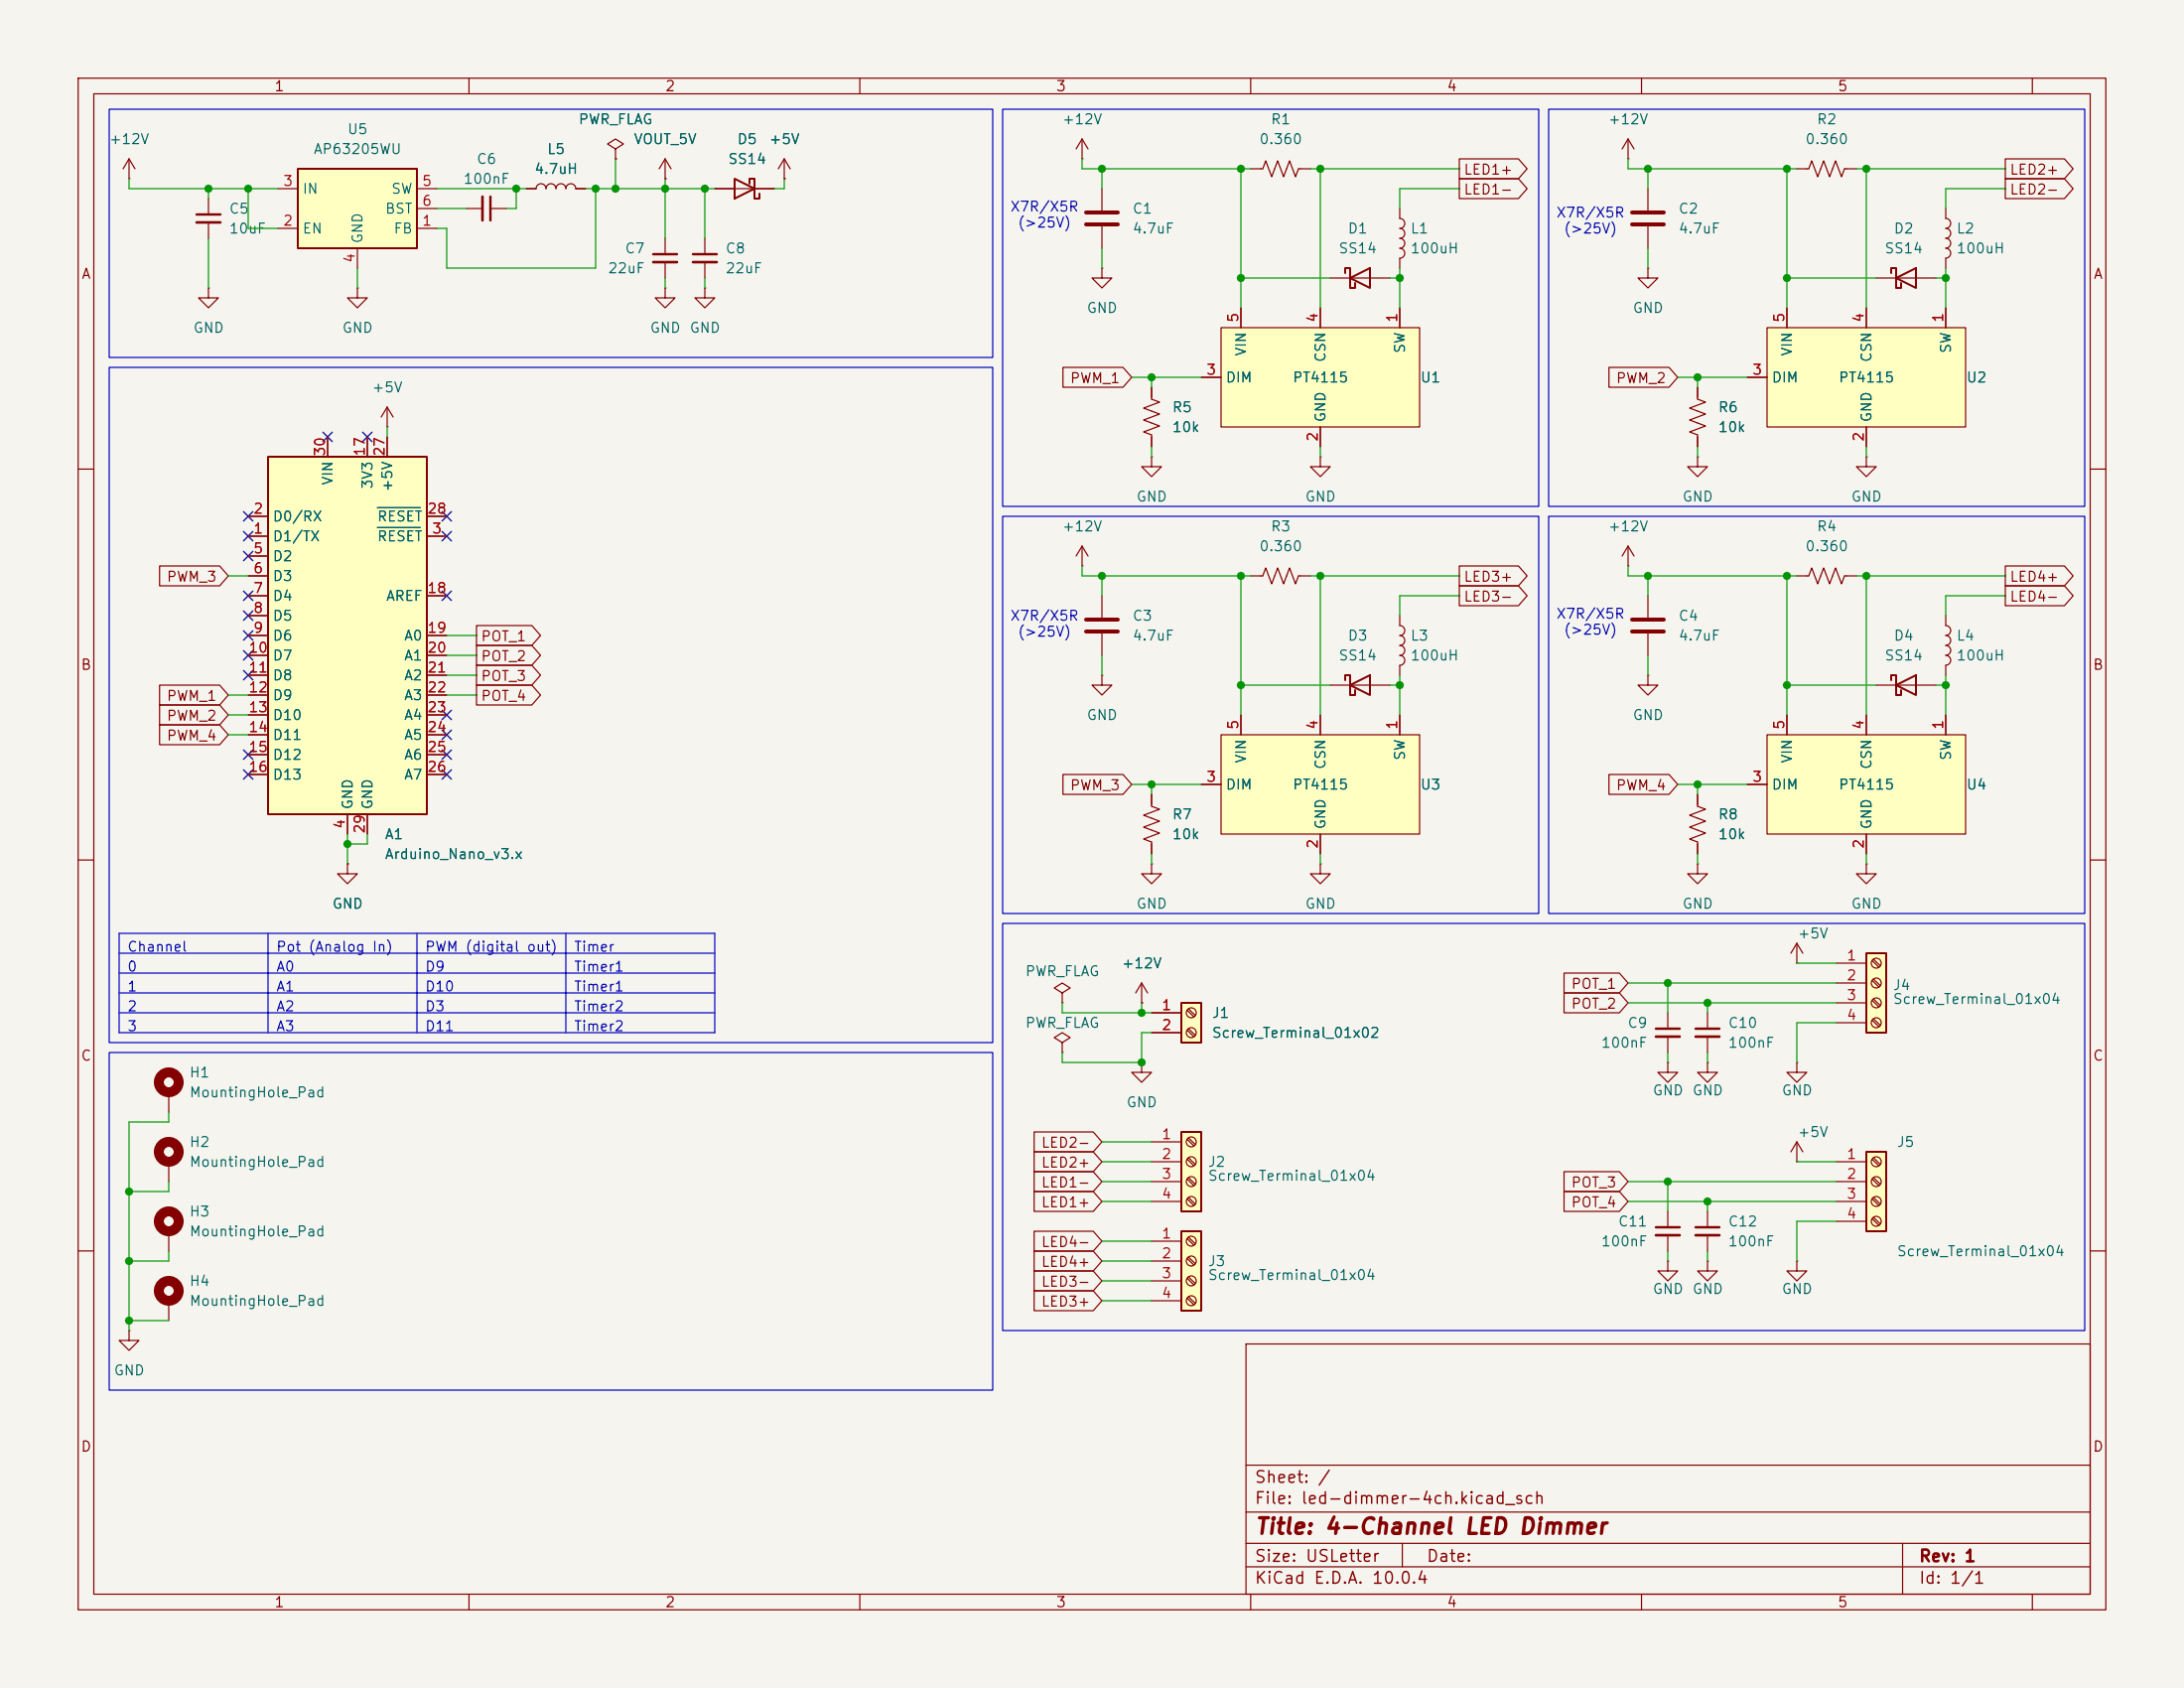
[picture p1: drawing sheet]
<svg xmlns="http://www.w3.org/2000/svg" width="279mm" height="216mm" viewBox="0 0 279 216" stroke-linecap="round" stroke-linejoin="round" font-family="sans-serif">
<path d="M0 0h279.4v215.9h-279.4z" fill="#f5f4ef" stroke="#f5f4ef" stroke-width=".13"/>
<g fill="none" stroke="#840000" stroke-width=".15">
<path d="M10 10h259.4v195.9h-259.4zM12 12h255.4v191.9h-255.4zM60 10v2M110 10v2M160 10v2M210 10v2M260 10v2M10 60h2M267.4 60h2M10 110h2M147.3 101.6v1.5l1 .4-2 .8 2 .7-2 .8 2 .8-2 .7 1 .4v1.5M217.2 101.6v1.5l1 .4-2 .8 2 .7-2 .8 2 .8-2 .7 1 .4v1.5"/>
<path d="M217.2 110.5v1.3h1.2l-1.2 1.2-1.3-1.2h1.3M217.2 110.5h.1M267.4 110h2M10 160h2M159.4 171.9h108v32h-108zM267.4 160h2M159.4 197.4h108M159.4 193.4h108M159.4 187.4h108M179.4 197.4v3M243.4 197.4v6.5M60 203.9v2"/>
<path d="M110 203.9v2M159.4 200.4h108M160 203.9v2M210 203.9v2M260 203.9v2"/>
</g>
<path d="M226.1 94h25.4v12.7h-25.4z" fill="#ffffc2"/>
<g fill="none" stroke="#840000" stroke-width=".15">
<path d="M208.3 17.8v2.5M208.3 17.8l-.8 1.3M208.3 17.8l.7 1.3M208.3 20.3h.1M240 35.6h7.6M248.9 26.7v1.2a.63 .63 0 0 1 .6 .7 .63 .63 0 0 1-.6 .6 .64 .64 0 0 1 .6 .6 .64 .64 0 0 1-.6 .7 .64 .64 0 0 1 .6 .6 .64 .64 0 0 1-.6 .6 .64 .64 0 0 1 .6 .7 .64 .64 0 0 1-.6 .6v1.3M49.5 54.6h.1M49.5 52.1l-.7 1.2M49.5 52.1l.8 1.2M49.5 52.1v2.5M208.3 72.4h.1M208.3 69.9l-.8 1.2"/>
<path d="M208.3 69.9l.7 1.2M208.3 69.9v2.5M210.8 86.4v1.2h1.3l-1.3 1.3-1.3-1.3h1.3M210.8 86.4h.1M226.1 94h25.4v12.7h-25.4zM228.6 91.4v2.6M238.8 91.4v2.6M248.9 91.4v2.6M44.4 110.5v1.3h1.3l-1.3 1.2-1.2-1.2h1.2M44.4 110.5h.1M223.5 100.3h2.6M238.8 110.5v1.3h1.2l-1.2 1.2-1.3-1.2h1.3"/>
<path d="M238.8 110.5h.1M238.8 106.7v2.5"/>
</g>
<path d="M241.9 34.9v-.6h.7v2.5h.6v-.6M242.6 35.6l2.5-1.3v2.5z" fill="none" stroke="#840000" stroke-width=".25"/>
<path d="M34.3 58.4h20.3v45.7h-20.3z" fill="#ffffc2"/>
<path d="M34.3 58.4h20.3v45.7h-20.3z" fill="none" stroke="#840000" stroke-width=".25"/>
<g fill="none" stroke="#840000" stroke-width=".15">
<path d="M229.9 21.6h1.5l.4-1 .7 2 .8-2 .8 2 .7-2 .8 2 .4-1h1.5M41.9 55.9v2.5M47 55.9v2.5M49.5 55.9v2.5M31.7 68.6h2.6M31.7 66h2.6M31.7 71.1h2.6M31.7 73.7h2.6M31.7 76.2h2.6M31.7 78.7h2.6M54.6 68.6h2.5M54.6 66h2.5"/>
<path d="M54.6 76.2h2.5M31.7 81.3h2.6M31.7 83.8h2.6M31.7 86.4h2.6M31.7 88.9h2.6M31.7 91.4h2.6M31.7 94h2.6M31.7 96.5h2.6M31.7 99.1h2.6M54.6 81.3h2.5M54.6 83.8h2.5M54.6 86.4h2.5"/>
<path d="M54.6 88.9h2.5M54.6 91.4h2.5M54.6 94h2.5M54.6 96.5h2.5M54.6 99.1h2.5M44.4 104.1v2.6M47 104.1v2.6M21.6 148.6v2.5M21.6 157.5v2.5"/>
</g>
<path d="M48.3 67.5h5.5M48.3 64.9h5.5" fill="none" stroke="#006464" stroke-width=".15"/>
<g fill="none" stroke="#840000" stroke-width="1.3">
<circle cx="21.6" cy="156.2" r="1.27"/>
<circle cx="21.6" cy="147.3" r="1.27"/>
</g>
<path d="M151.1 144.8h2.6v10.1h-2.6z" fill="#ffffc2"/>
<path d="M151.1 144.8h2.6v10.1h-2.6z" fill="none" stroke="#840000" stroke-width=".25"/>
<g fill="none" stroke="#840000" stroke-width=".15">
<path d="M147.3 146.1h3.8M147.3 148.6h3.8M147.3 151.1h3.8M147.3 153.7h3.8M151.9 145.7l.8 .9M151.9 148.3l.8 .8M151.9 150.8l.8 .8M151.9 153.3l.8 .9M152 145.5l.9 .9M152 148.1l.9 .8M152 150.6l.9 .9M152 153.2l.9 .8"/>
<circle cx="152.4" cy="148.6" r=".63"/>
<circle cx="152.4" cy="146" r=".63"/>
<circle cx="152.4" cy="153.7" r=".63"/>
<circle cx="152.4" cy="151.1" r=".63"/>
</g>
<path d="M151.1 128.3h2.6v5.1h-2.6z" fill="#ffffc2"/>
<path d="M151.1 128.3h2.6v5.1h-2.6z" fill="none" stroke="#840000" stroke-width=".25"/>
<g fill="none" stroke="#840000" stroke-width=".15">
<path d="M147.3 129.5h3.8M147.3 132.1h3.8M151.9 129.2l.8 .8M151.9 131.7l.8 .9M152 129l.9 .9M152 131.6l.9 .8M213.4 129.5v2.1M213.4 132.6v2M213.4 154.9v2.1M213.4 158v2"/>
<circle cx="152.4" cy="132.1" r=".63"/>
<circle cx="152.4" cy="129.5" r=".63"/>
</g>
<path d="M211.8 131.6h3.1M211.8 157h3.1" fill="none" stroke="#840000" stroke-width=".3"/>
<path d="M211.8 132.6h3.1M211.8 158h3.1" fill="none" stroke="#840000" stroke-width=".33"/>
<path d="M151.1 157.5h2.6v10.1h-2.6z" fill="#ffffc2"/>
<path d="M151.1 157.5h2.6v10.1h-2.6z" fill="none" stroke="#840000" stroke-width=".25"/>
<g fill="none" stroke="#840000" stroke-width=".15">
<path d="M135.9 127l1-.6-1-.7-1 .7 1 .6v1.3M135.9 128.3h.1M135.9 133.4l1-.7-1-.6-1 .6 1 .7v1.2M135.9 134.6h.1M146 128.3h.1M146 135.9v1.3h1.3l-1.3 1.2-1.2-1.2h1.2M146 135.9h.1M146 125.7l-.7 1.3M146 125.7l.8 1.3M146 125.7v2.6M218.4 135.9v1.3h1.3l-1.3 1.2-1.2-1.2h1.2M218.4 135.9h.1"/>
<path d="M218.4 129.5v2.1M218.4 132.6v2M229.9 135.9v1.3h1.2l-1.2 1.2-1.3-1.2h1.3M229.9 135.9h.1M147.3 158.8h3.8M151.9 158.4l.8 .9M152 158.2l.9 .9M218.4 154.9v2.1M218.4 158v2M229.9 148.6h.1M229.9 146.1l-.8 1.2M229.9 146.1l.7 1.2"/>
<path d="M229.9 146.1v2.5M147.3 161.3h3.8M147.3 163.8h3.8M147.3 166.4h3.8M151.9 161l.8 .8M151.9 163.5l.8 .8M151.9 166l.8 .9M152 160.8l.9 .8M152 163.3l.9 .9M152 165.9l.9 .8M213.4 161.3v1.3h1.2l-1.2 1.2-1.3-1.2h1.3M213.4 161.3h.1"/>
<path d="M218.4 161.3v1.3h1.3l-1.3 1.2-1.2-1.2h1.2M218.4 161.3h.1M229.9 161.3v1.3h1.2l-1.2 1.2-1.3-1.2h1.3M229.9 161.3h.1"/>
<circle cx="152.4" cy="158.7" r=".63"/>
<circle cx="152.4" cy="163.8" r=".63"/>
<circle cx="152.4" cy="161.3" r=".63"/>
<circle cx="152.4" cy="166.4" r=".63"/>
</g>
<path d="M216.9 131.6h3.1M216.9 157h3.1" fill="none" stroke="#840000" stroke-width=".3"/>
<path d="M216.9 132.6h3.1M216.9 158h3.1" fill="none" stroke="#840000" stroke-width=".33"/>
<path d="M238.8 147.3h2.5v10.2h-2.5z" fill="#ffffc2"/>
<path d="M238.8 147.3h2.5v10.2h-2.5z" fill="none" stroke="#840000" stroke-width=".25"/>
<g fill="none" stroke="#840000" stroke-width=".15">
<path d="M234.9 148.6h3.9M234.9 151.1h3.9M234.9 153.7h3.9M234.9 156.2h3.9M239.5 148.3l.9 .8M239.5 150.8l.9 .8M239.5 153.3l.9 .9M239.5 155.9l.9 .8M239.7 148.1l.8 .8M239.7 150.6l.8 .9M239.7 153.2l.8 .8M239.7 155.7l.8 .8"/>
<circle cx="240" cy="151.1" r=".63"/>
<circle cx="240" cy="156.2" r=".63"/>
<circle cx="240" cy="153.7" r=".63"/>
<circle cx="240" cy="148.6" r=".63"/>
</g>
<path d="M238.8 121.9h2.5v10.2h-2.5z" fill="#ffffc2"/>
<path d="M94 22.9l2.5 1.2-2.5 1.3zM95.9 23.5v-.6h.6v2.5h.7v-.6M238.8 121.9h2.5v10.2h-2.5z" fill="none" stroke="#840000" stroke-width=".25"/>
<g fill="none" stroke="#840000" stroke-width=".15">
<path d="M138.4 17.8l-.7 1.3M138.4 17.8l.8 1.3M138.4 17.8v2.5M90.2 36.8v1.3h1.2l-1.2 1.3-1.3-1.3h1.3M90.2 36.8h.1M90.2 30.5v2M90.2 33.5v2.1M91.4 24.1h7.7M100.3 22.9h.1M100.3 20.3l-.7 1.3M100.3 20.3l.8 1.3M100.3 20.3v2.6"/>
<path d="M138.4 20.3h.1M160 21.6h1.5l.4-1 .8 2 .7-2 .8 2 .8-2 .7 2 .4-1h1.5M210.8 34.3v1.3h1.3l-1.3 1.2-1.3-1.2h1.3M210.8 34.3h.1M210.8 24.1v2.8M210.8 29v2.8M210.8 76.2v2.8M229.9 73.7h1.5l.4-1.1 .7 2.1 .8-2.1 .8 2.1 .7-2.1 .8 2.1 .4-1h1.5M210.8 81v2.8M21.6 139.7v2.5M213.4 135.9v1.3h1.2l-1.2 1.2-1.3-1.2h1.3M213.4 135.9h.1"/>
<path d="M229.9 123.2h.1M229.9 120.7l-.8 1.2M229.9 120.7l.7 1.2M229.9 120.7v2.5M234.9 123.2h3.9M234.9 125.7h3.9M234.9 128.3h3.9M234.9 130.8h3.9M239.5 122.9l.9 .8M239.5 125.4l.9 .8M239.5 127.9l.9 .9M239.5 130.5l.9 .8"/>
<path d="M239.7 122.7l.8 .8M239.7 125.2l.8 .9M239.7 127.8l.8 .8M239.7 130.3l.8 .8M21.6 166.4v2.5"/>
<circle cx="240" cy="123.2" r=".63"/>
<circle cx="240" cy="130.8" r=".63"/>
<circle cx="240" cy="125.7" r=".63"/>
<circle cx="240" cy="128.3" r=".63"/>
</g>
<g fill="none" stroke="#840000" stroke-width="1.3">
<circle cx="21.6" cy="138.4" r="1.27"/>
<circle cx="21.6" cy="165.1" r="1.27"/>
</g>
<path d="M208.8 27.2h4.1M208.8 28.7h4.1M208.8 79.2h4.1M208.8 80.8h4.1" fill="none" stroke="#840000" stroke-width=".51"/>
<path d="M88.6 32.5h3.1" fill="none" stroke="#840000" stroke-width=".3"/>
<path d="M88.6 33.5h3.1" fill="none" stroke="#840000" stroke-width=".33"/>
<path d="M156.2 41.9h25.4v12.7h-25.4z" fill="#ffffc2"/>
<g fill="none" stroke="#840000" stroke-width=".15">
<path d="M78.7 19.1l1.1-.7-1.1-.6-1 .6 1 .7v1.2M16.5 22.9h.1M16.5 20.3l-.8 1.3M16.5 20.3l.8 1.3M16.5 20.3v2.6M59.7 26.7h2M62.7 26.7h2.1M67.3 24.1h1.3a.64 .64 0 0 1 .6-.6 .64 .64 0 0 1 .6 .6 .64 .64 0 0 1 .7-.6 .64 .64 0 0 1 .6 .6 .64 .64 0 0 1 .7-.6 .64 .64 0 0 1 .6 .6 .64 .64 0 0 1 .6-.6 .64 .64 0 0 1 .7 .6h1.2M78.7 20.3h.1M85.1 36.8v1.3h1.3l-1.3 1.3-1.3-1.3h1.3M85.1 36.8h.1M85.1 22.9h.1"/>
<path d="M85.1 20.3v2.6M85.1 30.5v2M85.1 33.5v2.1M85.1 20.3l-.8 1.3M85.1 20.3l.8 1.3M141 34.3v1.3h1.2l-1.2 1.2-1.3-1.2h1.3M141 34.3h.1M141 24.1v2.8M141 29v2.8M158.7 39.4v2.5M168.9 39.4v2.5M170.2 35.6h7.6"/>
<path d="M179.1 26.7v1.2a.64 .64 0 0 1 .6 .7 .64 .64 0 0 1-.6 .6 .64 .64 0 0 1 .6 .7 .64 .64 0 0 1-.6 .6 .64 .64 0 0 1 .6 .6 .64 .64 0 0 1-.6 .7 .64 .64 0 0 1 .6 .6 .64 .64 0 0 1-.6 .6v1.3M179.1 39.4v2.5M153.7 48.3h2.5M156.2 41.9h25.4v12.7h-25.4zM168.9 58.4v1.3h1.3l-1.3 1.3-1.3-1.3h1.3M168.9 58.4h.1M168.9 54.6v2.6M160 73.7h1.5l.4-1.1 .8 2.1 .7-2.1 .8 2.1 .8-2.1 .7 2.1 .4-1h1.5M179.1 78.7v1.3a.64 .64 0 0 1 .6 .6 .64 .64 0 0 1-.6 .7 .64 .64 0 0 1 .6 .6 .64 .64 0 0 1-.6 .7 .64 .64 0 0 1 .6 .6 .64 .64 0 0 1-.6 .6 .64 .64 0 0 1 .6 .7 .64 .64 0 0 1-.6 .6v1.3M248.9 78.7v1.3a.63 .63 0 0 1 .6 .6 .63 .63 0 0 1-.6 .7 .64 .64 0 0 1 .6 .6 .64 .64 0 0 1-.6 .6 .64 .64 0 0 1 .6 .7 .64 .64 0 0 1-.6 .6 .64 .64 0 0 1 .6 .6 .64 .64 0 0 1-.6 .7v1.3M240 87.6h7.6M16.5 170.2v1.3h1.3l-1.3 1.2-1.3-1.2h1.3"/>
<path d="M16.5 170.2h.1"/>
</g>
<path d="M172.1 34.9v-.6h.6v2.5h.7v-.6M172.7 35.6l2.6-1.3v2.5zM241.9 87v-.6h.7v2.5h.6v-.6M242.6 87.6l2.5-1.2v2.5z" fill="none" stroke="#840000" stroke-width=".25"/>
<path d="M62.7 25.1v3.1M83.6 32.5h3" fill="none" stroke="#840000" stroke-width=".3"/>
<path d="M61.7 25.1v3.1M83.6 33.5h3" fill="none" stroke="#840000" stroke-width=".33"/>
<path d="M138.9 27.2h4.1M138.9 28.7h4.1" fill="none" stroke="#840000" stroke-width=".51"/>
<path d="M38.1 21.6h15.2v10.2h-15.2z" fill="#ffffc2"/>
<path d="M38.1 21.6h15.2v10.2h-15.2z" fill="none" stroke="#840000" stroke-width=".25"/>
<g fill="none" stroke="#840000" stroke-width=".15">
<path d="M26.7 36.8v1.3h1.2l-1.2 1.3-1.3-1.3h1.3M26.7 36.8h.1M26.7 25.4v2M26.7 28.4v2.1M35.6 29.2h2.5M35.6 24.1h2.5M45.7 36.8v1.3h1.3l-1.3 1.3-1.3-1.3h1.3M45.7 36.8h.1M45.7 31.8v2.5M53.3 29.2h2.6M53.3 24.1h2.6M53.3 26.7h2.6"/>
<path d="M147.3 58.4v1.3h1.3l-1.3 1.3-1.3-1.3h1.3M147.3 58.4h.1M147.3 49.5v1.6l1 .3-2 .8 2 .8-2 .7 2 .8-2 .7 1 .4v1.6M217.2 58.4v1.3h1.2l-1.2 1.3-1.3-1.3h1.3M217.2 58.4h.1M217.2 49.5v1.6l1 .3-2 .8 2 .8-2 .7 2 .8-2 .7 1 .4v1.6M238.8 58.4v1.3h1.2l-1.2 1.3-1.3-1.3h1.3M238.8 58.4h.1M138.4 72.4h.1M138.4 69.9l-.7 1.2M138.4 69.9l.8 1.2M138.4 69.9v2.5"/>
<path d="M141 76.2v2.8M141 86.4v1.2h1.2l-1.2 1.3-1.3-1.3h1.3M141 86.4h.1M141 81v2.8"/>
</g>
<path d="M25.1 27.4h3.1" fill="none" stroke="#840000" stroke-width=".3"/>
<path d="M25.1 28.4h3.1" fill="none" stroke="#840000" stroke-width=".33"/>
<path d="M138.9 79.2h4.1M138.9 80.8h4.1" fill="none" stroke="#840000" stroke-width=".51"/>
<path d="M226.1 41.9h25.4v12.7h-25.4z" fill="#ffffc2"/>
<path d="M228.6 39.4v2.5M238.8 39.4v2.5M248.9 39.4v2.5M223.5 48.3h2.6M226.1 41.9h25.4v12.7h-25.4zM238.8 54.6v2.6" fill="none" stroke="#840000" stroke-width=".15"/>
<path d="M156.2 94h25.4v12.7h-25.4z" fill="#ffffc2"/>
<g fill="none" stroke="#840000" stroke-width=".15">
<path d="M67.3 24.1h1.3M73.7 24.1h1.2M78.7 20.3h.1M85.1 22.9h.1M91.4 24.1h2.6M96.5 24.1h2.6M100.3 22.9h.1M158.7 39.4v2.5M168.9 39.4v2.5M179.1 39.4v2.5M186.7 22.9h7.6l1.1 1.2-1.1 1.3h-7.6zM186.7 20.3h7.6l1.1 1.3-1.1 1.3h-7.6z"/>
<path d="M228.6 39.4v2.5M238.8 39.4v2.5M248.9 39.4v2.5M256.5 22.9h7.6l1.1 1.2-1.1 1.3h-7.6zM256.5 20.3h7.6l1.1 1.3-1.1 1.3h-7.6zM41.9 55.9v2.5M47 55.9v2.5M49.5 55.9v2.5M136 47h7.7l1.1 1.3-1.1 1.2h-7.7zM147.3 49.5v1.3M147.3 55.9v1.3M153.7 48.3h2.5"/>
<path d="M168.9 54.6v2.6M205.8 47h7.7l1.1 1.3-1.1 1.2h-7.7zM217.2 49.5v1.3M217.2 55.9v1.3M223.5 48.3h2.6M238.8 54.6v2.6M20.4 72.4h7.7l1.1 1.3-1.1 1.2h-7.7zM31.7 68.6h2.6M31.7 66h2.6M31.7 71.1h2.6M31.7 73.7h2.6M31.7 76.2h2.6"/>
<path d="M31.7 78.7h2.6M54.6 68.6h2.5M54.6 66h2.5M54.6 76.2h2.5M186.7 72.4h7.6l1.1 1.3-1.1 1.2h-7.6zM186.7 74.9h7.6l1.1 1.3-1.1 1.3h-7.6zM256.5 74.9h7.6l1.1 1.3-1.1 1.3h-7.6zM256.5 72.4h7.6l1.1 1.3-1.1 1.2h-7.6zM20.4 92.7h7.7l1.1 1.3-1.1 1.3h-7.7zM20.4 90.2h7.7l1.1 1.2-1.1 1.3h-7.7zM20.4 87.6h7.7l1.1 1.3-1.1 1.3h-7.7zM31.7 81.3h2.6"/>
<path d="M31.7 83.8h2.6M31.7 86.4h2.6M31.7 88.9h2.6M31.7 91.4h2.6M31.7 94h2.6M31.7 96.5h2.6M31.7 99.1h2.6M54.6 81.3h2.5M54.6 83.8h2.5M54.6 86.4h2.5M54.6 88.9h2.5M54.6 91.4h2.5"/>
<path d="M54.6 94h2.5M54.6 96.5h2.5M54.6 99.1h2.5M61 87.6h7l1.2 1.3-1.2 1.3h-7zM61 85.1h7l1.2 1.3-1.2 1.2h-7zM61 80h7l1.2 1.3-1.2 1.3h-7zM61 82.5h7l1.2 1.3-1.2 1.3h-7zM136 99.1h7.7l1.1 1.2-1.1 1.3h-7.7zM156.2 94h25.4v12.7h-25.4zM158.7 91.4v2.6M168.9 91.4v2.6M170.2 87.6h7.6"/>
<path d="M179.1 91.4v2.6M205.8 99.1h7.7l1.1 1.2-1.1 1.3h-7.7zM228.6 91.4v2.6M238.8 91.4v2.6M248.9 91.4v2.6M44.4 110.5h.1M44.4 104.1v2.6M47 104.1v2.6M147.3 110.5v1.3h1.3l-1.3 1.2-1.3-1.2h1.3M147.3 110.5h.1M147.3 101.6v1.3M147.3 108v1.2"/>
<path d="M153.7 100.3h2.5M168.9 110.5v1.3h1.3l-1.3 1.2-1.3-1.2h1.3M168.9 110.5h.1M168.9 106.7v2.5M217.2 101.6v1.3M217.2 108v1.2M223.5 100.3h2.6M238.8 106.7v2.5M146 128.3h.1M147.3 129.5h3.8M147.3 132.1h3.8M200.1 127h7.1l1.1 1.3-1.1 1.2h-7.1z"/>
<path d="M200.1 124.5h7.1l1.1 1.2-1.1 1.3h-7.1zM132.3 144.8h7.6l1.1 1.3-1.1 1.2h-7.6zM132.3 149.9h7.6l1.1 1.2-1.1 1.3h-7.6zM132.3 147.3h7.6l1.1 1.3-1.1 1.3h-7.6zM132.3 157.5h7.6l1.1 1.3-1.1 1.2h-7.6zM132.3 152.4h7.6l1.1 1.3-1.1 1.2h-7.6zM200.1 149.9h7.1l1.1 1.2-1.1 1.3h-7.1zM200.1 152.4h7.1l1.1 1.3-1.1 1.2h-7.1zM132.3 160h7.6l1.1 1.3-1.1 1.3h-7.6zM132.3 165.1h7.6l1.1 1.3-1.1 1.2h-7.6zM132.3 162.6h7.6l1.1 1.2-1.1 1.3h-7.6z"/>
</g>
<path d="M172.1 87v-.6h.6v2.5h.7v-.6M172.7 87.6l2.6-1.2v2.5z" fill="none" stroke="#840000" stroke-width=".25"/>
<g fill="none" stroke="#0000c2" stroke-width=".15">
<path d="M14 14h113v31.7h-113zM128.3 14h68.5v50.8h-68.5zM198.1 14h68.6v50.8h-68.6zM14 47h113v86.4h-113zM128.3 66h68.5v50.8h-68.5zM198.1 66h68.6v50.8h-68.6zM15.2 119.4h76.2v12.7h-76.2zM34.3 119.4v12.7M53.3 119.4v12.7M72.4 119.4v12.7M128.3 118.1h138.4v52.1h-138.4zM14 134.6h113v43.2h-113z"/>
<path d="M15.2 121.9h76.2M15.2 124.5h76.2M15.2 127h76.2M15.2 129.5h76.2"/>
</g>
<g fill="none" stroke="#009600" stroke-width=".15">
<path d="M16.5 22.9v1.2h19.1M26.7 24.1v1.3M26.7 30.5v6.3M31.7 24.1v5.1h3.9M45.7 34.3v2.5M55.9 24.1h11.4M55.9 26.7h3.8M66 24.1v2.6h-1.2M74.9 24.1h16.5M76.2 24.1v10.2h-19.1v-5.1h-1.2M78.7 20.3v3.8M85.1 22.9v7.6"/>
<path d="M85.1 35.6v1.2M90.2 24.1v6.4M90.2 35.6v1.2M100.3 22.9v1.2h-1.2M138.4 20.3v1.3h21.6M141 21.6v2.5M141 31.8v2.5M158.7 21.6v17.8M158.7 35.6h11.5M167.6 21.6h19.1M168.9 21.6v17.8M177.8 35.6h1.3"/>
<path d="M179.1 34.3v5.1M186.7 24.1h-7.6v2.6M208.3 20.3v1.3h21.6M210.8 21.6v2.5M210.8 31.8v2.5M228.6 21.6v17.8M228.6 35.6h11.4M237.5 21.6h19M238.8 21.6v17.8M247.6 35.6h1.3M248.9 34.3v5.1M256.5 24.1h-7.6v2.6"/>
<path d="M49.5 54.6v1.3M144.8 48.3h8.9M147.3 48.3v1.2M147.3 57.2v1.2M168.9 57.2v1.2M214.6 48.3h8.9M217.2 48.3v1.2M217.2 57.2v1.2M238.8 57.2v1.2M29.2 73.7h2.5M138.4 72.4v1.3h21.6M141 73.7v2.5"/>
<path d="M158.7 73.7v17.7M167.6 73.7h19.1M168.9 73.7v17.7M186.7 76.2h-7.6v2.5M208.3 72.4v1.3h21.6M210.8 73.7v2.5M228.6 73.7v17.7M237.5 73.7h19M238.8 73.7v17.7M256.5 76.2h-7.6v2.5M29.2 88.9h2.5M29.2 94h2.5"/>
<path d="M29.2 91.4h2.5M57.1 88.9h3.9M57.1 86.4h3.9M57.1 81.3h3.9M57.1 83.8h3.9M141 83.8v2.6M158.7 87.6h11.5M177.8 87.6h1.3M179.1 86.4v5M210.8 83.8v2.6M228.6 87.6h11.4M247.6 87.6h1.3"/>
<path d="M248.9 86.4v5M44.4 106.7v3.8M47 106.7v1.3h-2.6M144.8 100.3h8.9M147.3 100.3v1.3M147.3 109.2v1.3M168.9 109.2v1.3M214.6 100.3h8.9M217.2 100.3v1.3M217.2 109.2v1.3M238.8 109.2v1.3M135.9 128.3v1.2h11.4"/>
<path d="M146 128.3v1.2M147.3 132.1h-1.3v3.8h-10.1v-1.3M208.3 125.7h26.6M208.3 128.3h26.6M213.4 125.7v3.8M213.4 134.6v1.3M218.4 128.3v1.2M218.4 134.6v1.3M229.9 123.2h5M234.9 130.8h-5v5.1M21.6 142.2v1.3h-5.1v26.7M21.6 151.1v1.3h-5.1"/>
<path d="M141 153.7h6.3M141 148.6h6.3M141 151.1h6.3M141 158.8h6.3M141 146.1h6.3M208.3 153.7h26.6M208.3 151.1h26.6M213.4 151.1v3.8M218.4 153.7v1.2M229.9 148.6h5M234.9 156.2h-5v5.1M16.5 168.9h5.1"/>
<path d="M21.6 160v1.3h-5.1M141 161.3h6.3M141 166.4h6.3M141 163.8h6.3M213.4 160v1.3M218.4 160v1.3"/>
</g>
<g fill="none" stroke="#000084" stroke-width=".15">
<path d="M41.3 55.3l1.2 1.2M42.5 55.3l-1.2 1.2M46.4 55.3l1.2 1.2M47.6 55.3l-1.2 1.2M31.1 75.6l1.3 1.2M31.1 68l1.3 1.2M31.1 78.1l1.3 1.2M31.1 65.4l1.3 1.2M31.1 70.5l1.3 1.2M32.4 70.5l-1.3 1.2M32.4 75.6l-1.3 1.2M32.4 68l-1.3 1.2"/>
<path d="M32.4 78.1l-1.3 1.2M32.4 65.4l-1.3 1.2M56.5 68l1.3 1.2M56.5 75.6l1.3 1.2M56.5 65.4l1.3 1.2M57.8 68l-1.3 1.2M57.8 75.6l-1.3 1.2M57.8 65.4l-1.3 1.2M31.1 98.5l1.3 1.2M31.1 95.9l1.3 1.2M31.1 85.8l1.3 1.2M31.1 80.7l1.3 1.2"/>
<path d="M31.1 83.2l1.3 1.2M32.4 98.5l-1.3 1.2M32.4 95.9l-1.3 1.2M32.4 85.8l-1.3 1.2M32.4 80.7l-1.3 1.2M32.4 83.2l-1.3 1.2M56.5 98.5l1.3 1.2M56.5 93.4l1.3 1.2M56.5 90.8l1.3 1.2M56.5 95.9l1.3 1.2M57.8 98.5l-1.3 1.2M57.8 93.4l-1.3 1.2"/>
<path d="M57.8 90.8l-1.3 1.2M57.8 95.9l-1.3 1.2"/>
</g>
<path d="M48.3 67.5h5.5M48.3 64.9h5.5" fill="none" stroke="#006464" stroke-width=".15"/>
<g fill="#009600" stroke="#009600" stroke-width=".13">
<circle cx="213.4" cy="151.1" r=".46"/>
<circle cx="218.4" cy="153.7" r=".46"/>
<circle cx="146" cy="129.5" r=".46"/>
<circle cx="141" cy="21.6" r=".46"/>
<circle cx="158.7" cy="87.6" r=".46"/>
<circle cx="210.8" cy="21.6" r=".46"/>
<circle cx="238.8" cy="21.6" r=".46"/>
<circle cx="228.6" cy="35.6" r=".46"/>
<circle cx="248.9" cy="35.6" r=".46"/>
<circle cx="228.6" cy="21.6" r=".46"/>
<circle cx="213.4" cy="125.7" r=".46"/>
<circle cx="217.2" cy="100.3" r=".46"/>
<circle cx="218.4" cy="128.3" r=".46"/>
<circle cx="228.6" cy="87.6" r=".46"/>
<circle cx="228.6" cy="73.7" r=".46"/>
<circle cx="217.2" cy="48.3" r=".46"/>
<circle cx="238.8" cy="73.7" r=".46"/>
<circle cx="248.9" cy="87.6" r=".46"/>
<circle cx="147.3" cy="100.3" r=".46"/>
<circle cx="210.8" cy="73.7" r=".46"/>
<circle cx="179.1" cy="87.6" r=".46"/>
<circle cx="146" cy="135.9" r=".46"/>
<circle cx="26.7" cy="24.1" r=".46"/>
<circle cx="31.7" cy="24.1" r=".46"/>
<circle cx="76.2" cy="24.1" r=".46"/>
<circle cx="66" cy="24.1" r=".46"/>
<circle cx="85.1" cy="24.1" r=".46"/>
<circle cx="44.4" cy="108" r=".46"/>
<circle cx="78.7" cy="24.1" r=".46"/>
<circle cx="147.3" cy="48.3" r=".46"/>
<circle cx="90.2" cy="24.1" r=".46"/>
<circle cx="179.1" cy="35.6" r=".46"/>
<circle cx="158.7" cy="21.6" r=".46"/>
<circle cx="158.7" cy="35.6" r=".46"/>
<circle cx="168.9" cy="21.6" r=".46"/>
<circle cx="158.7" cy="73.7" r=".46"/>
<circle cx="168.9" cy="73.7" r=".46"/>
<circle cx="141" cy="73.7" r=".46"/>
<circle cx="16.5" cy="152.4" r=".46"/>
<circle cx="16.5" cy="168.9" r=".46"/>
<circle cx="16.5" cy="161.3" r=".46"/>
</g>
<text font-size="2" fill="#840000" x="160.4" y="196.7">Title: 4-Channel LED Dimmer</text>
<g font-size="1.5" fill="#840000">
<text x="160.4" y="190">Sheet: /</text>
<text x="160.4" y="192.7">File: led-dimmer-4ch.kicad_sch</text>
<text x="160.4" y="202.9">KiCad E.D.A. 10.0.4</text>
<text x="160.4" y="200.1">Size: USLetter</text>
<text x="182.4" y="200.1">Date:</text>
<text x="245.4" y="200.1">Rev: 1</text>
<text x="245.4" y="202.9">Id: 1/1</text>
</g>
<g font-size="1.3" fill="#840000">
<text x="35" y="12">1</text>
<text x="85" y="12">2</text>
<text x="135" y="12">3</text>
<text x="185" y="12">4</text>
<text x="235" y="12">5</text>
<text x="187.2" y="22.7">LED1+</text>
<text x="257" y="22.7">LED2+</text>
<text x="187.2" y="25.2">LED1-</text>
<text x="257" y="25.2">LED2-</text>
<text x="10.3" y="36">A</text>
<text x="267.7" y="36">A</text>
<text x="136.8" y="49.3">PWM_1</text>
<text x="206.6" y="49.3">PWM_2</text>
<text x="21.2" y="74.7">PWM_3</text>
<text x="187.2" y="74.7">LED3+</text>
<text x="187.2" y="77.3">LED3-</text>
<text x="257" y="77.3">LED4-</text>
<text x="257" y="74.7">LED4+</text>
<text x="61.4" y="82.3">POT_1</text>
<text x="10.3" y="86">B</text>
<text x="21.2" y="90">PWM_1</text>
<text x="61.4" y="90">POT_4</text>
<text x="61.4" y="87.4">POT_3</text>
<text x="61.4" y="84.9">POT_2</text>
<text x="267.7" y="86">B</text>
<text x="21.2" y="95">PWM_4</text>
<text x="21.2" y="92.5">PWM_2</text>
<text x="136.8" y="101.4">PWM_3</text>
<text x="206.6" y="101.4">PWM_4</text>
<text x="200.9" y="129.3">POT_2</text>
<text x="200.9" y="126.8">POT_1</text>
<text x="10.3" y="136">C</text>
<text x="267.7" y="136">C</text>
<text x="133.1" y="147.1">LED2-</text>
<text x="133.1" y="149.7">LED2+</text>
<text x="133.1" y="152.2">LED1-</text>
<text x="133.1" y="154.7">LED1+</text>
<text x="200.9" y="152.2">POT_3</text>
<text x="200.9" y="154.7">POT_4</text>
<text x="133.1" y="159.8">LED4-</text>
<text x="133.1" y="162.4">LED4+</text>
<text x="133.1" y="167.4">LED3+</text>
<text x="133.1" y="164.9">LED3-</text>
<text x="10.3" y="186">D</text>
<text x="267.7" y="186">D</text>
<text x="35" y="205.9">1</text>
<text x="85" y="205.9">2</text>
<text x="135" y="205.9">3</text>
<text x="185" y="205.9">4</text>
<text x="235" y="205.9">5</text>
</g>
<g font-size="1.3" fill="#006464">
<text x="44.3" y="17.5">U5</text>
<text x="73.9" y="16.2">PWR_FLAG</text>
<text x="135.8" y="16.2">+12V</text>
<text x="162.5" y="16.2">R1</text>
<text x="205.6" y="16.2">+12V</text>
<text x="232.3" y="16.2">R2</text>
<text x="13.9" y="18.8">+12V</text>
<text x="40" y="20">AP63205WU</text>
<text x="59.2" y="23.8">100nF</text>
<text x="60.9" y="21.3">C6</text>
<text x="68.3" y="22.6">4.7uH</text>
<text x="69.9" y="20">L5</text>
<text x="81" y="18.8">VOUT_5V</text>
<text x="93" y="21.3">SS14</text>
<text x="94.2" y="18.8">D5</text>
<text x="98.3" y="18.8">+5V</text>
<text x="161" y="18.8">0.360</text>
<text x="230.9" y="18.8">0.360</text>
<text x="29.2" y="27.6">C5</text>
<text x="38.6" y="25.1">IN</text>
<text x="49.2" y="27.6">BST</text>
<text x="50" y="25.1">SW</text>
<text x="144.8" y="27.6">C1</text>
<text x="214.6" y="27.6">C2</text>
<text x="29.2" y="30.2">10uF</text>
<text x="38.6" y="30.2">EN</text>
<text x="46.7" y="31.2" transform="rotate(-90 46.7 31.2)">GND</text>
<text x="50.3" y="30.2">FB</text>
<text x="77.7" y="35.3">22uF</text>
<text x="79.9" y="32.7">C7</text>
<text x="92.7" y="32.7">C8</text>
<text x="92.7" y="35.3">22uF</text>
<text x="144.8" y="30.2">4.7uF</text>
<text x="171.2" y="32.7">SS14</text>
<text x="172.3" y="30.2">D1</text>
<text x="180.3" y="30.2">L1</text>
<text x="180.3" y="32.7">100uH</text>
<text x="214.6" y="30.2">4.7uF</text>
<text x="241" y="32.7">SS14</text>
<text x="242.2" y="30.2">D2</text>
<text x="250.2" y="30.2">L2</text>
<text x="250.2" y="32.7">100uH</text>
<text x="138.9" y="40.3">GND</text>
<text x="208.8" y="40.3">GND</text>
<text x="24.6" y="42.9">GND</text>
<text x="43.7" y="42.9">GND</text>
<text x="83.1" y="42.9">GND</text>
<text x="88.1" y="42.9">GND</text>
<text x="159.7" y="45.6" transform="rotate(-90 159.7 45.6)">VIN</text>
<text x="169.9" y="46.4" transform="rotate(-90 169.9 46.4)">CSN</text>
<text x="180" y="45.3" transform="rotate(-90 180 45.3)">SW</text>
<text x="229.6" y="45.6" transform="rotate(-90 229.6 45.6)">VIN</text>
<text x="239.7" y="46.4" transform="rotate(-90 239.7 46.4)">CSN</text>
<text x="249.9" y="45.3" transform="rotate(-90 249.9 45.3)">SW</text>
<text x="47.5" y="50.5">+5V</text>
<text x="149.9" y="53">R5</text>
<text x="156.7" y="49.2">DIM</text>
<text x="165.3" y="49.2">PT4115</text>
<text x="181.6" y="49.2">U1</text>
<text x="219.7" y="53">R6</text>
<text x="226.6" y="49.2">DIM</text>
<text x="235.1" y="49.2">PT4115</text>
<text x="251.5" y="49.2">U2</text>
<text x="149.9" y="55.6">10k</text>
<text x="169.9" y="54.1" transform="rotate(-90 169.9 54.1)">GND</text>
<text x="219.7" y="55.6">10k</text>
<text x="239.7" y="54.1" transform="rotate(-90 239.7 54.1)">GND</text>
<text x="42.9" y="62.2" transform="rotate(-90 42.9 62.2)">VIN</text>
<text x="48" y="62.6" transform="rotate(-90 48 62.6)">3V3</text>
<text x="50.5" y="63" transform="rotate(-90 50.5 63)">+5V</text>
<text x="145.3" y="64.5">GND</text>
<text x="166.9" y="64.5">GND</text>
<text x="215.1" y="64.5">GND</text>
<text x="236.7" y="64.5">GND</text>
<text x="34.8" y="69.6">D1/TX</text>
<text x="34.8" y="67">D0/RX</text>
<text x="48.2" y="69.6">RESET</text>
<text x="48.2" y="67">RESET</text>
<text x="135.8" y="68.3">+12V</text>
<text x="161" y="70.8">0.360</text>
<text x="162.5" y="68.3">R3</text>
<text x="205.6" y="68.3">+12V</text>
<text x="230.9" y="70.8">0.360</text>
<text x="232.3" y="68.3">R4</text>
<text x="34.8" y="72.1">D2</text>
<text x="34.8" y="74.6">D3</text>
<text x="34.8" y="77.2">D4</text>
<text x="49.3" y="77.2">AREF</text>
<text x="34.8" y="79.7">D5</text>
<text x="34.8" y="82.3">D6</text>
<text x="51.6" y="82.3">A0</text>
<text x="144.8" y="79.7">C3</text>
<text x="144.8" y="82.3">4.7uF</text>
<text x="172.3" y="82.3">D3</text>
<text x="180.3" y="82.3">L3</text>
<text x="214.6" y="79.7">C4</text>
<text x="214.6" y="82.3">4.7uF</text>
<text x="242.2" y="82.3">D4</text>
<text x="250.2" y="82.3">L4</text>
<text x="34.8" y="84.8">D7</text>
<text x="34.8" y="87.3">D8</text>
<text x="34.8" y="89.9">D9</text>
<text x="51.6" y="84.8">A1</text>
<text x="51.6" y="87.3">A2</text>
<text x="51.6" y="89.9">A3</text>
<text x="171.2" y="84.8">SS14</text>
<text x="180.3" y="84.8">100uH</text>
<text x="241" y="84.8">SS14</text>
<text x="250.2" y="84.8">100uH</text>
<text x="34.8" y="92.4">D10</text>
<text x="34.8" y="95">D11</text>
<text x="51.6" y="92.4">A4</text>
<text x="51.6" y="95">A5</text>
<text x="138.9" y="92.4">GND</text>
<text x="208.8" y="92.4">GND</text>
<text x="34.8" y="97.5">D12</text>
<text x="34.8" y="100">D13</text>
<text x="51.6" y="97.5">A6</text>
<text x="51.6" y="100">A7</text>
<text x="156.7" y="101.3">DIM</text>
<text x="159.7" y="97.7" transform="rotate(-90 159.7 97.7)">VIN</text>
<text x="165.3" y="101.3">PT4115</text>
<text x="169.9" y="98.5" transform="rotate(-90 169.9 98.5)">CSN</text>
<text x="180" y="97.4" transform="rotate(-90 180 97.4)">SW</text>
<text x="181.6" y="101.3">U3</text>
<text x="226.6" y="101.3">DIM</text>
<text x="229.6" y="97.7" transform="rotate(-90 229.6 97.7)">VIN</text>
<text x="235.1" y="101.3">PT4115</text>
<text x="239.7" y="98.5" transform="rotate(-90 239.7 98.5)">CSN</text>
<text x="249.9" y="97.4" transform="rotate(-90 249.9 97.4)">SW</text>
<text x="251.5" y="101.3">U4</text>
<text x="45.4" y="103.6" transform="rotate(-90 45.4 103.6)">GND</text>
<text x="48" y="103.6" transform="rotate(-90 48 103.6)">GND</text>
<text x="49.1" y="107.7">A1</text>
<text x="149.9" y="105.1">R7</text>
<text x="149.9" y="107.7">10k</text>
<text x="169.9" y="106.2" transform="rotate(-90 169.9 106.2)">GND</text>
<text x="219.7" y="105.1">R8</text>
<text x="219.7" y="107.7">10k</text>
<text x="239.7" y="106.2" transform="rotate(-90 239.7 106.2)">GND</text>
<text x="49.1" y="110.2">Arduino_Nano_v3.x</text>
<text x="42.4" y="116.5">GND</text>
<text x="145.3" y="116.5">GND</text>
<text x="166.9" y="116.5">GND</text>
<text x="215.1" y="116.5">GND</text>
<text x="236.7" y="116.5">GND</text>
<text x="131.1" y="125.2">PWR_FLAG</text>
<text x="143.4" y="124.2">+12V</text>
<text x="229.9" y="120.4">+5V</text>
<text x="131.1" y="131.8">PWR_FLAG</text>
<text x="154.9" y="130.5">J1</text>
<text x="208.1" y="131.8">C9</text>
<text x="221" y="131.8">C10</text>
<text x="242.1" y="127">J4</text>
<text x="242.1" y="128.7">Screw_Terminal_01x04</text>
<text x="154.9" y="133.1">Screw_Terminal_01x02</text>
<text x="204.7" y="134.3">100nF</text>
<text x="221" y="134.3">100nF</text>
<text x="24.1" y="138.1">H1</text>
<text x="24.1" y="140.7">MountingHole_Pad</text>
<text x="144" y="141.9">GND</text>
<text x="211.3" y="140.4">GND</text>
<text x="216.4" y="140.4">GND</text>
<text x="227.8" y="140.4">GND</text>
<text x="24.1" y="147">H2</text>
<text x="24.1" y="149.6">MountingHole_Pad</text>
<text x="154.4" y="149.6">J2</text>
<text x="229.9" y="145.8">+5V</text>
<text x="242.6" y="147">J5</text>
<text x="24.1" y="155.9">H3</text>
<text x="154.4" y="151.3">Screw_Terminal_01x04</text>
<text x="24.1" y="158.5">MountingHole_Pad</text>
<text x="204.7" y="159.7">100nF</text>
<text x="206.9" y="157.2">C11</text>
<text x="221" y="159.7">100nF</text>
<text x="221" y="157.2">C12</text>
<text x="242.6" y="161">Screw_Terminal_01x04</text>
<text x="24.1" y="164.8">H4</text>
<text x="24.1" y="167.3">MountingHole_Pad</text>
<text x="154.4" y="162.3">J3</text>
<text x="154.4" y="164">Screw_Terminal_01x04</text>
<text x="211.3" y="165.8">GND</text>
<text x="216.4" y="165.8">GND</text>
<text x="227.8" y="165.8">GND</text>
<text x="14.5" y="176.2">GND</text>
</g>
<g font-size="1.3" fill="#a90000">
<text x="36.1" y="29.2">2</text>
<text x="36.1" y="24.1">3</text>
<text x="53.9" y="29.2">1</text>
<text x="53.9" y="24.1">5</text>
<text x="53.9" y="26.6">6</text>
<text x="45.7" y="33.7" transform="rotate(-90 45.7 33.7)">4</text>
<text x="158.7" y="41.3" transform="rotate(-90 158.7 41.3)">5</text>
<text x="168.9" y="41.3" transform="rotate(-90 168.9 41.3)">4</text>
<text x="179" y="41.3" transform="rotate(-90 179 41.3)">1</text>
<text x="228.6" y="41.3" transform="rotate(-90 228.6 41.3)">5</text>
<text x="238.7" y="41.3" transform="rotate(-90 238.7 41.3)">4</text>
<text x="248.9" y="41.3" transform="rotate(-90 248.9 41.3)">1</text>
<text x="154.2" y="48.2">3</text>
<text x="224.1" y="48.2">3</text>
<text x="41.9" y="58.5" transform="rotate(-90 41.9 58.5)">30</text>
<text x="47" y="58.5" transform="rotate(-90 47 58.5)">17</text>
<text x="49.5" y="58.5" transform="rotate(-90 49.5 58.5)">27</text>
<text x="168.9" y="56.6" transform="rotate(-90 168.9 56.6)">2</text>
<text x="238.7" y="56.6" transform="rotate(-90 238.7 56.6)">2</text>
<text x="32.3" y="68.6">1</text>
<text x="32.3" y="66">2</text>
<text x="32.3" y="71.1">5</text>
<text x="54.6" y="66">28</text>
<text x="55.2" y="68.6">3</text>
<text x="32.3" y="73.6">6</text>
<text x="32.3" y="76.2">7</text>
<text x="54.6" y="76.2">18</text>
<text x="31.7" y="83.8">10</text>
<text x="32.3" y="78.7">8</text>
<text x="32.3" y="81.3">9</text>
<text x="54.6" y="81.3">19</text>
<text x="54.6" y="83.8">20</text>
<text x="31.7" y="86.3">11</text>
<text x="31.7" y="88.9">12</text>
<text x="54.6" y="86.3">21</text>
<text x="54.6" y="88.9">22</text>
<text x="31.7" y="91.4">13</text>
<text x="31.7" y="94">14</text>
<text x="54.6" y="91.4">23</text>
<text x="54.6" y="94">24</text>
<text x="158.7" y="93.4" transform="rotate(-90 158.7 93.4)">5</text>
<text x="168.9" y="93.4" transform="rotate(-90 168.9 93.4)">4</text>
<text x="179" y="93.4" transform="rotate(-90 179 93.4)">1</text>
<text x="228.6" y="93.4" transform="rotate(-90 228.6 93.4)">5</text>
<text x="238.7" y="93.4" transform="rotate(-90 238.7 93.4)">4</text>
<text x="248.9" y="93.4" transform="rotate(-90 248.9 93.4)">1</text>
<text x="31.7" y="96.5">15</text>
<text x="31.7" y="99">16</text>
<text x="54.6" y="96.5">25</text>
<text x="54.6" y="99">26</text>
<text x="154.2" y="100.3">3</text>
<text x="224.1" y="100.3">3</text>
<text x="44.4" y="106.1" transform="rotate(-90 44.4 106.1)">4</text>
<text x="47" y="106.7" transform="rotate(-90 47 106.7)">29</text>
<text x="168.9" y="108.7" transform="rotate(-90 168.9 108.7)">2</text>
<text x="238.7" y="108.7" transform="rotate(-90 238.7 108.7)">2</text>
<text x="236.1" y="123.2">1</text>
<text x="236.1" y="125.7">2</text>
<text x="148.5" y="129.5">1</text>
<text x="236.1" y="128.2">3</text>
<text x="236.1" y="130.8">4</text>
<text x="148.5" y="132.1">2</text>
<text x="148.5" y="146">1</text>
<text x="148.5" y="148.6">2</text>
<text x="236.1" y="148.6">1</text>
<text x="148.5" y="151.1">3</text>
<text x="148.5" y="153.6">4</text>
<text x="236.1" y="151.1">2</text>
<text x="236.1" y="153.6">3</text>
<text x="148.5" y="158.7">1</text>
<text x="148.5" y="161.3">2</text>
<text x="236.1" y="156.2">4</text>
<text x="148.5" y="163.8">3</text>
<text x="148.5" y="166.3">4</text>
</g>
<g font-size="1.3" fill="#0000c2">
<text x="129.1" y="27.4">X7R/X5R</text>
<text x="130.1" y="29.4">(&gt;25V)</text>
<text x="199" y="28.1">X7R/X5R</text>
<text x="200" y="30.2">(&gt;25V)</text>
<text x="129.1" y="79.7">X7R/X5R</text>
<text x="130.1" y="81.8">(&gt;25V)</text>
<text x="199" y="79.5">X7R/X5R</text>
<text x="200" y="81.5">(&gt;25V)</text>
<text x="16.2" y="122">Channel</text>
<text x="16.2" y="124.6">0</text>
<text x="35.2" y="122">Pot (Analog In)</text>
<text x="35.2" y="124.6">A0</text>
<text x="54.3" y="122">PWM (digital out)</text>
<text x="54.3" y="124.6">D9</text>
<text x="73.3" y="122">Timer</text>
<text x="73.3" y="124.6">Timer1</text>
<text x="16.2" y="127.1">1</text>
<text x="16.2" y="129.7">2</text>
<text x="35.2" y="127.1">A1</text>
<text x="35.2" y="129.7">A2</text>
<text x="54.3" y="127.1">D10</text>
<text x="54.3" y="129.7">D3</text>
<text x="73.3" y="127.1">Timer1</text>
<text x="73.3" y="129.7">Timer2</text>
<text x="16.2" y="132.2">3</text>
<text x="35.2" y="132.2">A3</text>
<text x="54.3" y="132.2">D11</text>
<text x="73.3" y="132.2">Timer2</text>
</g>
</svg>
